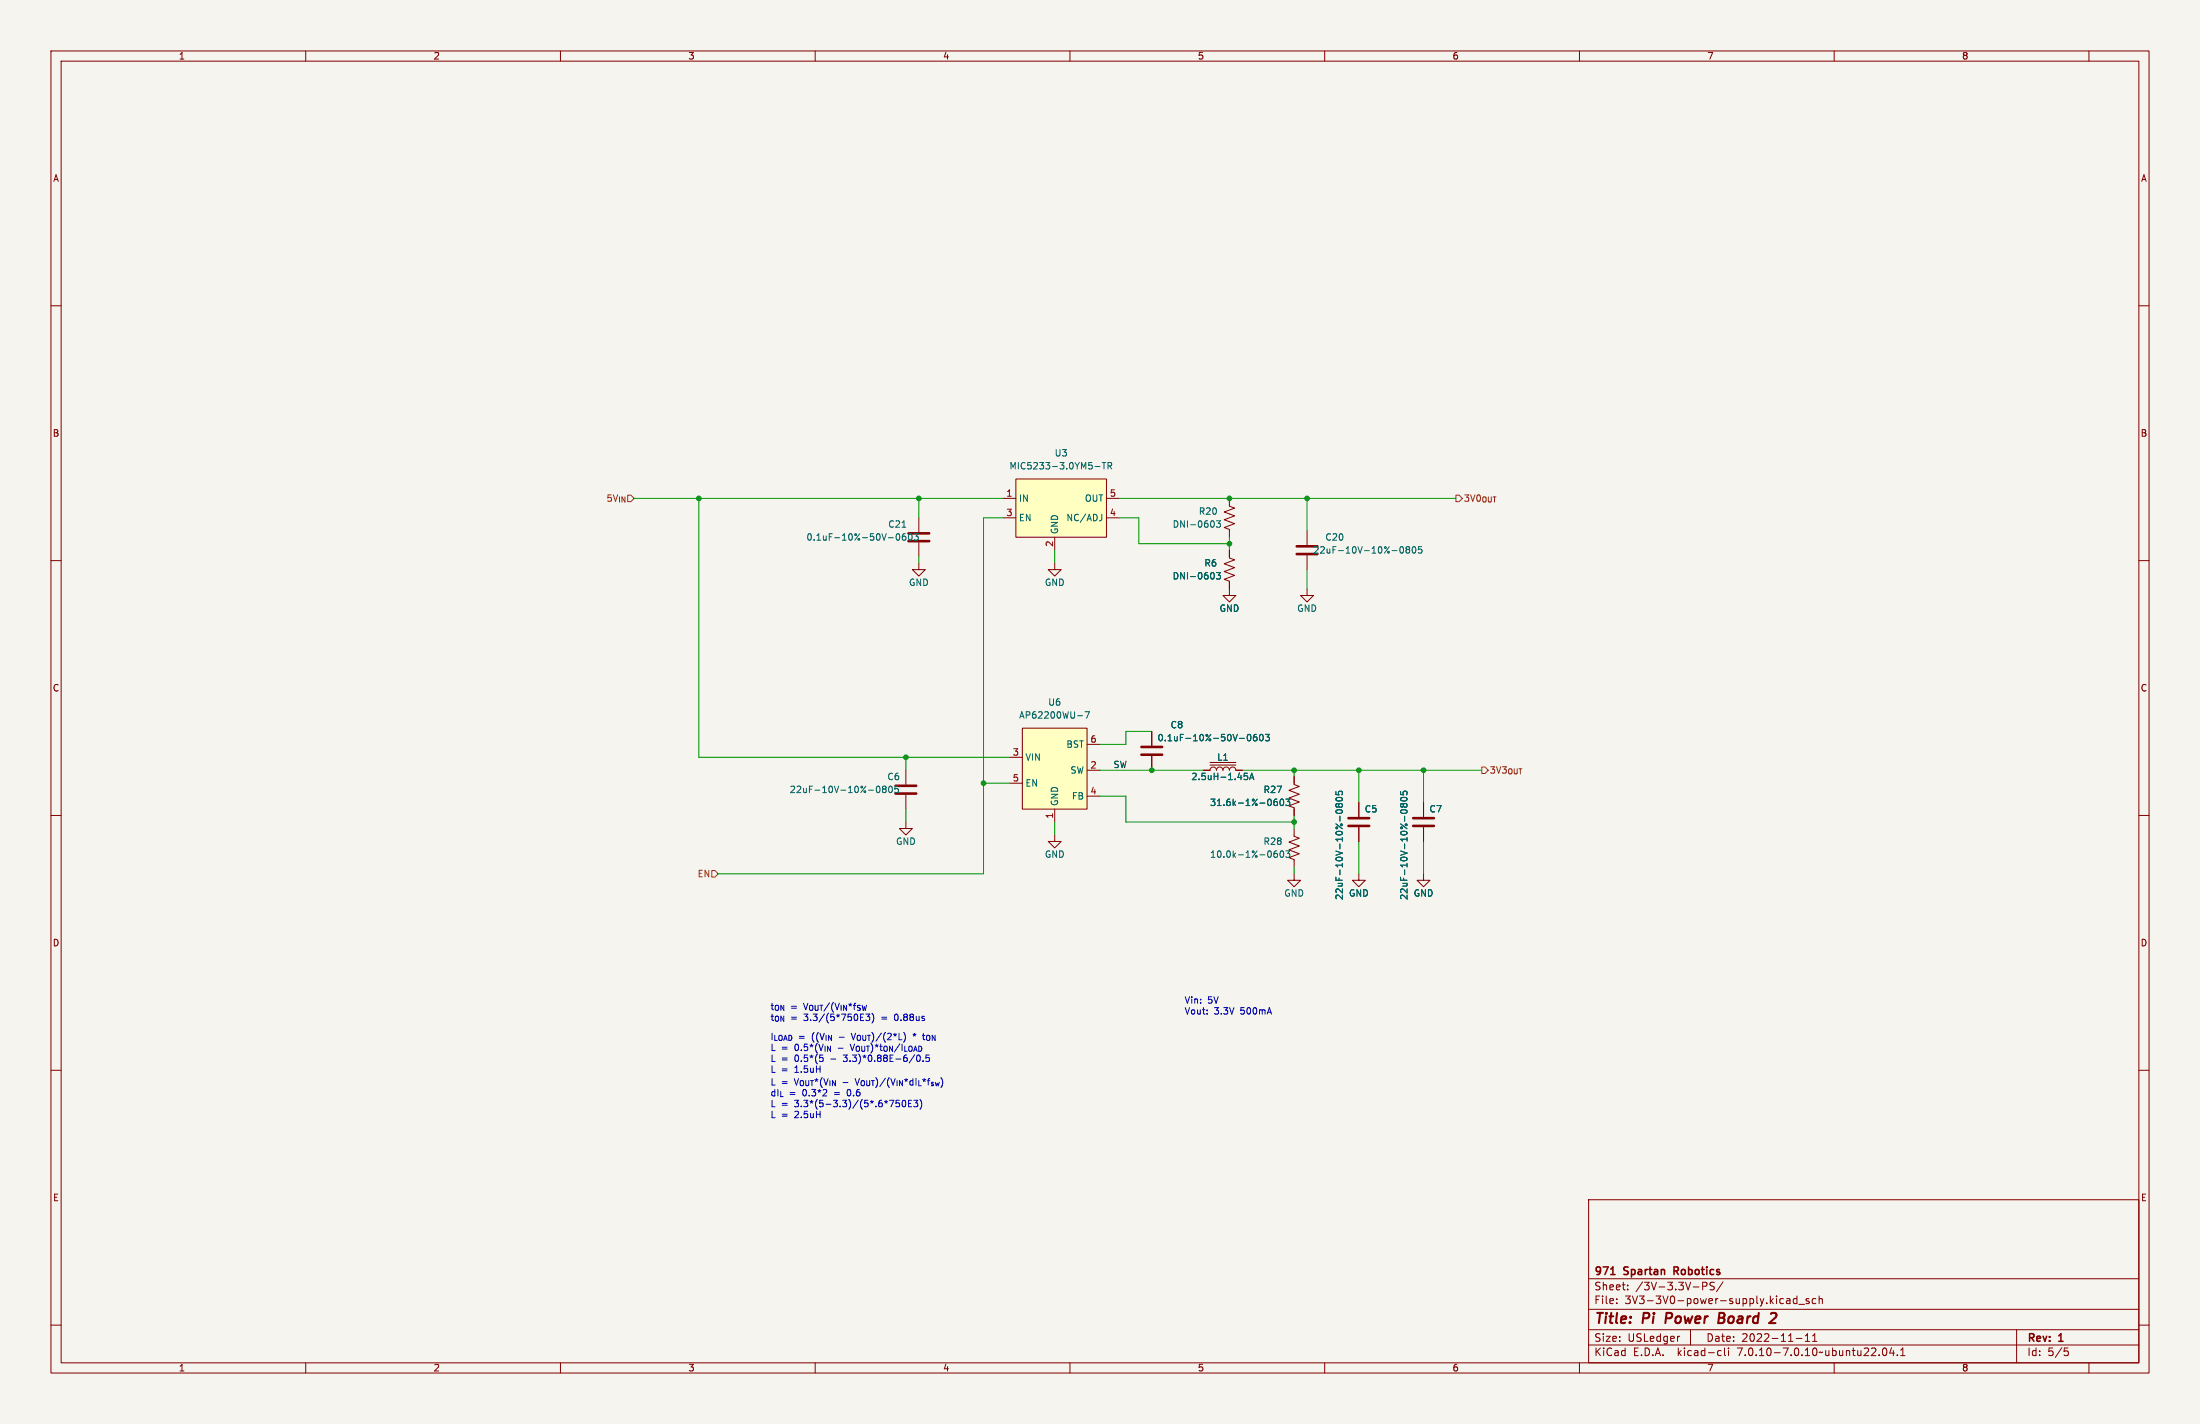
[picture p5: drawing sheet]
<svg xmlns="http://www.w3.org/2000/svg" width="432mm" height="279mm" viewBox="0 0 432 279" stroke-linecap="round" stroke-linejoin="round" font-family="sans-serif">
<path d="M0 0h431.8v279.4h-431.8z" fill="#f5f4ef" stroke="#f5f4ef" stroke-width=".2"/>
<g fill="none" stroke="#840000" stroke-width=".2">
<path d="M10 10h411.8v259.4h-411.8zM12 12h407.8v255.4h-407.8zM60 10v2M110 10v2M160 10v2M210 10v2M260 10v2M310 10v2M360 10v2M410 10v2M10 60h2M419.8 60h2"/>
<path d="M196.8 97.8h2.6M199.4 94h17.8v11.4h-17.8zM217.2 97.8h2.5M241.3 97.8v1.5l1 .4-2 .8 2 .7-2 .8 2 .7-2 .8 1 .4v1.5M10 110h2M180.3 110.5v1.3h1.3l-1.3 1.2-1.2-1.2h1.2M180.3 101.6v2.8M180.3 106.4v2.8M196.8 101.6h2.6M207 110.5v1.3h1.3l-1.3 1.2-1.3-1.2h1.3M207 105.4v2.6M217.2 101.6h2.5"/>
<path d="M241.3 108v1.5l1 .4-2 .7 2 .8-2 .7 2 .8-2 .8 1 .3v2.8h1.3l-1.3 1.3-1.3-1.3h1.3M256.5 115.6v1.2h1.3l-1.3 1.3-1.2-1.3h1.2M256.5 104.1v2.8M256.5 109v2.8M419.8 110h2M10 160h2M177.8 151.1v2.8M177.8 156v2.8M198.1 148.6h2.6M198.1 153.7h2.6M200.7 142.9h12.7v15.9h-12.7zM207 158.8v2.5"/>
<path d="M213.4 151.1h2.5M213.4 156.2h2.5M213.4 146.1h2.5M226.1 143.5v2.8M226.1 148.3v2.8M236.2 151.1h1.3a.64 .64 0 0 1 .6-.6 .64 .64 0 0 1 .7 .6 .64 .64 0 0 1 .6-.6 .64 .64 0 0 1 .6 .6 .64 .64 0 0 1 .7-.6 .64 .64 0 0 1 .6 .6 .64 .64 0 0 1 .6-.6 .64 .64 0 0 1 .7 .6h1.2M237.5 150.1h5.1M237.5 149.6h5.1M254 152.4v1.5l1 .4-2 .8 2 .7-2 .8 2 .8-2 .7 1 .4v1.5M266.7 157.5v2.8M279.4 157.5v2.8M419.8 160h2"/>
<path d="M177.8 161.3v1.3h1.3l-1.3 1.2-1.3-1.2h1.3M207 163.8v1.3h1.3l-1.3 1.3-1.3-1.3h1.3M254 162.6v1.5l1 .4-2 .7 2 .8-2 .8 2 .7-2 .8 1 .4v1.5M254 171.5v1.2h1.3l-1.3 1.3-1.3-1.3h1.3M266.7 171.5v1.2h1.3l-1.3 1.3-1.3-1.3h1.3M266.7 162.3v2.8M279.4 171.5v1.2h1.3l-1.3 1.3-1.3-1.3h1.3M279.4 162.3v2.8M10 210h2M419.8 210h2M311.8 235.4h108v32h-108zM10 260h2"/>
<path d="M311.8 256.9h108M311.8 250.9h108M317.3 255.6v.2M317.3 254.9v.1M319.5 252.9v.2M319.5 252.2v.1M334.2 252.4l.7-.1 .1-.2v-.4l-.2-.1h-.6v1.5M336.5 251.7l-.6-.1-.3 .3 .2 .3 .6 .3v.4l-.2 .2-.6-.1M338.2 251.5l-1.3 1.9M350.7 254.9h.6v.9M351.3 255.1l-.5 .1-.2 .2 .2 .4 .5-.1M352.7 254.9l-.4-.1-.3 .3 .1 .6h.6"/>
<path d="M352.7 254.3v1.5M353 255.9h1.2M355 254.9l-.3-.1-.2 .2v.2l.5 .2v.3h-.5M356.4 254.9l-.4-.1-.3 .3 .1 .6h.6M357 254.9l.3-.1 .3 .1 .1 .9M357 254.3v1.5M419.8 260h2M60 267.4v2M110 267.4v2M160 267.4v2M210 267.4v2M260 267.4v2"/>
<path d="M310 267.4v2M311.8 263.9h108M311.8 260.9h108M329.5 262.2h.2M331.8 260.9v3M337.4 265l.4 .1M337.8 265.9l-.4 .1M338.5 264.5v1.3l.2 .2M339.3 264.5v.1M339.3 265v1M352.5 262.6h1.2M354.3 263.2h.9"/>
<path d="M354.3 262.1l.5-.4v1.5M355.8 263.2h.8M355.8 262.1l.4-.4v1.5M360 267.4v2M368.8 265.8v.2M369.6 264.6l.2-.1a.8 .8 0 0 1 .5 .7 .8 .8 0 0 1-.5 .8l-.2-.2-.1-.4zM371.3 264.4l-.4 1.1h.9M371.6 265v1M372.4 265.8v.2M373 266h.9M373 264.9l.5-.4v1.5M395.8 260.9v6.5"/>
<path d="M405.2 264.5h.7M405.3 265.1h.4l.3 .2-.2 .6-.5 .1M410 267.4v2"/>
</g>
<path d="M327.1 257.6l-.2 2M337.4 258.6h.6M338 258.6l.3 .1M338.2 257.6h-.7l-.3 2 1-.1M338.2 258.5l-.2 .1M347.9 257.6l.6 .1 .2 .5-.2 .3-1.3 1.1h1.3" fill="none" stroke="#840000" stroke-width=".4"/>
<path d="M316.1 250.1h.9M328.6 249.4h.5M329.1 248.6h-.5v1.5" fill="none" stroke="#840000" stroke-width=".3"/>
<path d="M178.3 106.2h4.1M178.3 104.6h4.1M254.5 108.7h4.1M254.5 107.2h4.1M175.8 155.7h4M175.8 154.2h4M224 148.1h4.1M224 146.6h4.1M264.7 162.1h4M264.7 160.5h4M277.4 162.1h4M277.4 160.5h4" fill="none" stroke="#840000" stroke-width=".51"/>
<g fill="none" stroke="#006464" stroke-width=".2">
<path d="M214.9 91.5h1M216.3 90.7h.7M216.7 90.7v1.3M217.5 91.4h.6v-.5l-.6-.2v1.3M217.8 91.4l.4 .6M176 104.8l.2-.1a.68 .68 0 0 1 .4 .7 .68 .68 0 0 1-.4 .6l-.3-.5zM177.1 103.4h.7M177.7 104.7l-.4 .1-.1 .2-.1 .7 .2 .3 .5-.1v-.5l-.1-.1-.4-.1-.2 .2M178.4 104.8l.2-.1a.68 .68 0 0 1 .4 .7 .68 .68 0 0 1-.4 .6l-.3-.5zM179.4 104.7h.8l-.4 .5 .4 .1v.6l-.2 .1-.6-.1M216.3 100.9v.9l-.2 .3M238.1 102.2l.2 .5-.2 .7"/>
<path d="M238.1 112.4l.2 .4-.2 .7M238.8 102.2h.7l-.4 .5 .4 .1v.5l-.2 .1-.5-.1M238.8 112.3h.7l-.4 .5 .4 .1v.6l-.2 .1-.5-.1M274.9 107.4l.1-.1a.68 .68 0 0 1 .5 .6 .68 .68 0 0 1-.5 .6l-.3-.5zM276.2 107.8l-.2-.2 .2-.3h.4l.1 .2-.3 .3M276.2 107.8l-.2 .2v.4l.2 .1h.4l.1-.2v-.3l-.3-.2M276.2 107.8h.2M277.3 107.4l.2-.1a.68 .68 0 0 1 .4 .6 .68 .68 0 0 1-.4 .6l-.3-.5zM279 107.3h-.6v.6l.2-.2 .4 .1 .1 .2-.1 .4-.1 .1-.5-.1M213 139.6h.8l-.5 1.3M172.2 154.3l.1-.1a.68 .68 0 0 1 .4 .7 .68 .68 0 0 1-.4 .6 .84 .84 0 0 1-.1-1.2zM173.4 154.8l-.2-.2 .2-.4h.3l.2 .3-.2 .3"/>
<path d="M173.4 154.8l-.2 .2 .1 .4 .1 .1h.4l.1-.2v-.3l-.2-.2M173.4 154.8h.3M174.6 154.3l.1-.1a.68 .68 0 0 1 .5 .7 .68 .68 0 0 1-.5 .6 .84 .84 0 0 1-.1-1.2zM176.3 154.2h-.6l-.1 .7 .2-.2 .4 .1 .1 .2v.4l-.2 .1-.5-.1M211.5 140.4h1M244.2 151.7h.6M244.2 152.3l.5-.1 .2 .2-.1 .5h-.6M244.9 144.2l.2-.1a.68 .68 0 0 1 .4 .6 .68 .68 0 0 1-.4 .7l-.3-.5zM245.3 153l.4-1.3 .4 1.3M245.4 152.6h.6M246.6 144.1l-.4 .1-.1 .2-.1 .7 .2 .3 .5-.2v-.4l-.1-.2h-.4l-.2 .2M247.3 144.2l.2-.1a.68 .68 0 0 1 .5 .6 .68 .68 0 0 1-.5 .7l-.3-.5z"/>
<path d="M248.4 144.1h.7l-.4 .5 .4 .1v.5l-.2 .2-.5-.2M250.6 156.8l-.3 .1-.2 .2-.1 .7 .3 .3 .4-.2v-.4l-.1-.2h-.3l-.3 .2M251.4 156.9l.1-.1a.68 .68 0 0 1 .5 .6 .68 .68 0 0 1-.5 .7 .84 .84 0 0 1-.1-1.2zM252.4 156.8h.8l-.5 .5 .4 .1v.5l-.2 .2-.5-.2M262.2 155.3v.6l.6 .1-.1-.2v-.4l.2-.2 .4 .1 .2 .2-.2 .5M262.3 159a.75 .75 0 0 1 1.2 .3 .72 .72 0 0 1-1.3-.1zM262.3 156.6a.75 .75 0 0 1 1.2 .3 .72 .72 0 0 1-1.3-.1zM262.7 157.9l-.2-.2-.3 .2v.2l.2 .3 .3-.3M262.7 157.9l.3-.2h.3l.2 .2v.2l-.3 .3-.3-.1-.2-.2M262.7 157.9v.2M274.9 155.3v.6l.6 .1-.1-.2v-.4l.2-.2 .4 .1 .2 .2-.2 .5M275 156.6a.75 .75 0 0 1 1.2 .3 .72 .72 0 0 1-1.3-.1z"/>
<path d="M275 159a.75 .75 0 0 1 1.2 .3 .72 .72 0 0 1-1.3-.1zM275.4 157.9l-.2-.2-.3 .2v.2l.2 .3 .3-.3M275.4 157.9l.3-.2h.3l.2 .2v.2l-.3 .3-.3-.1-.2-.2M275.4 157.9v.2M250.6 166.9l-.3 .1-.2 .3-.1 .7 .3 .2 .4-.1v-.4l-.1-.2-.3-.1-.3 .3M251.4 167l.1-.1a.68 .68 0 0 1 .5 .7 .68 .68 0 0 1-.5 .6 .84 .84 0 0 1-.1-1.2zM252.4 166.9h.8l-.5 .5 .4 .2v.5l-.2 .1-.5-.1"/>
</g>
<g fill="#ffffc2" stroke="#ffffc2" stroke-width=".2">
<path d="M200.7 142.9h12.7v15.9h-12.7z"/>
<path d="M199.4 94h17.8v11.4h-17.8z"/>
</g>
<path d="M285.7 97.2h.7l.6 .6-.6 .6h-.7zM290.8 150.5h.7l.6 .6-.6 .7h-.7zM139.7 170.8h.6l.7 .7-.7 .6h-.6z" fill="none" stroke="#725600" stroke-width=".2"/>
<g fill="none" stroke="#0000c2" stroke-width=".2">
<path d="M168.9 199.6h.4M170.7 199l-.4 .5 .4 .1v.5l-.2 .1-.6-.1M171.4 199.2a1.48 1.48 0 0 1-.3 1.5M161.3 207.5l.3 .2v.3l-.3 .3M166.9 204.9l.4 1.2M167.1 202.7l.4 1.3M168.9 200.2h.6M176.5 215.9h-.6l-.1 .6 .2-.1h.4l.2 .2-.1 .4-.2 .2-.5-.2M177.2 216l.2-.1a.68 .68 0 0 1 .4 .6 .68 .68 0 0 1-.4 .7 .84 .84 0 0 1-.2-1.2zM178.3 216.5h.4M178.9 215.9h-.6v1.3h.6M179.4 215.9h.7l-.4 .5 .4 .1v.5l-.2 .2-.5-.2"/>
<path d="M179.5 206.9l-1.1 1.7M180 207.2l-.1 .6 .3 .5 .4-.3v-.8M180.6 215.7a1.46 1.46 0 0 1 0 1.9M181 203.2h.5M181.2 208.2v.1M181.2 202.7v1.1l.3 .2M181.8 207l-.1 .6 .2-.1h.4l.1 .5-.2 .3-.5-.1"/>
</g>
<g fill="none" stroke="#009600" stroke-width=".2">
<path d="M124.5 97.8h72.3M137.2 97.8v50.8h60.9M180.3 97.8v3.8M219.7 97.8h66M256.5 97.8v6.3M180.3 109.2v1.3M196.8 101.6h-3.8v69.9h-52M207 108v2.5M219.7 101.6h3.8v5.1h17.8M241.3 105.4v2.6M256.5 111.8v3.8M177.8 148.6v2.5"/>
<path d="M177.8 158.8v2.5M193 153.7h5.1M215.9 151.1h20.3M215.9 156.2h5.1v5.1h33M226.1 143.5h-5.1v2.6h-5.1M243.8 151.1h47M254 151.1v1.3M266.7 151.1v6.4M279.4 151.1v6.4M207 161.3v2.5M254 160v2.6M254 170.2v1.3"/>
<path d="M266.7 165.1v6.4M279.4 165.1v6.4"/>
</g>
<g fill="#009600" stroke="#009600" stroke-width=".2">
<circle cx="256.5" cy="97.8" r=".46"/>
<circle cx="279.4" cy="151.1" r=".46"/>
<circle cx="241.3" cy="106.7" r=".46"/>
<circle cx="241.3" cy="97.8" r=".46"/>
<circle cx="177.8" cy="148.6" r=".46"/>
<circle cx="180.3" cy="97.8" r=".46"/>
<circle cx="137.2" cy="97.8" r=".46"/>
<circle cx="193" cy="153.7" r=".46"/>
<circle cx="266.7" cy="151.1" r=".46"/>
<circle cx="254" cy="151.1" r=".46"/>
<circle cx="226.1" cy="151.1" r=".46"/>
<circle cx="254" cy="161.3" r=".46"/>
</g>
<g font-size="2.8" fill="#840000">
<text x="312.8" y="260.3">Title:</text>
<text x="322.5" y="260.3">Pi</text>
<text x="327.7" y="260.3">Power</text>
<text x="338.9" y="260.3">Board</text>
</g>
<g font-size="2.1" fill="#840000">
<text x="312.8" y="250.6">971</text>
<text x="318.8" y="250.6">Spartan</text>
<text x="329.2" y="250.6">Robotics</text>
<text x="312.8" y="256.1">File:</text>
<text x="312.8" y="253.4">Sheet:</text>
<text x="318.9" y="256.1">3V3-3V0-power-supply.kicad_sch</text>
<text x="321" y="253.4">/3V-3.3V-PS/</text>
<text x="312.8" y="263.5">Size:</text>
<text x="319.5" y="263.5">USLedger</text>
<text x="334.8" y="263.5">Date:</text>
<text x="341.8" y="263.5">2022-11-11</text>
<text x="397.8" y="263.7">Rev:</text>
<text x="404.2" y="263.7">1</text>
<text x="312.8" y="266.3">KiCad</text>
<text x="320.5" y="266.3">E.D.A.</text>
<text x="329.4" y="266.3">kicad-cli</text>
<text x="341.3" y="266.3">7.0.10-7.0.10~ubuntu22.04.1</text>
<text x="397.8" y="266.3">Id:</text>
<text x="401.9" y="266.3">5/5</text>
</g>
<g font-size="1.8" fill="#840000">
<text x="35" y="11.9">1</text>
<text x="85" y="11.9">2</text>
<text x="135" y="11.9">3</text>
<text x="185" y="11.9">4</text>
<text x="235" y="11.9">5</text>
<text x="285" y="11.9">6</text>
<text x="335" y="11.9">7</text>
<text x="385" y="11.9">8</text>
<text x="10.3" y="35.9">A</text>
<text x="420.1" y="35.9">A</text>
<text x="10.3" y="85.9">B</text>
<text x="420.1" y="85.9">B</text>
<text x="10.3" y="135.9">C</text>
<text x="420.1" y="135.9">C</text>
<text x="10.3" y="185.9">D</text>
<text x="420.1" y="185.9">D</text>
<text x="10.3" y="235.9">E</text>
<text x="420.1" y="235.9">E</text>
<text x="35" y="269.3">1</text>
<text x="85" y="269.3">2</text>
<text x="135" y="269.3">3</text>
<text x="185" y="269.3">4</text>
<text x="235" y="269.3">5</text>
<text x="285" y="269.3">6</text>
<text x="335" y="269.3">7</text>
<text x="385" y="269.3">8</text>
</g>
<g font-size="1.8" fill="#006464">
<text x="206.9" y="89.8">U3</text>
<text x="198" y="92.3">MIC5233-3.0YM5-TR</text>
<text x="199.9" y="98.7">IN</text>
<text x="212.8" y="98.7">OUT</text>
<text x="235.2" y="101.2">R20</text>
<text x="158.2" y="106.3">0.1uF-10%-50V-0603</text>
<text x="174.2" y="103.7">C21</text>
<text x="199.9" y="102.5">EN</text>
<text x="207.9" y="104.9" transform="rotate(-90 207.9 104.9)">GND</text>
<text x="209.2" y="102.5">NC/ADJ</text>
<text x="230.1" y="103.7">DNI-0603</text>
<text x="260" y="106.3">C20</text>
<text x="230.1" y="113.9">DNI-0603</text>
<text x="236.3" y="111.4">R6</text>
<text x="257.7" y="108.8">22uF-10V-10%-0805</text>
<text x="178.3" y="115.2">GND</text>
<text x="205" y="115.2">GND</text>
<text x="239.3" y="120.2">GND</text>
<text x="254.5" y="120.2">GND</text>
<text x="199.9" y="141.2">AP62200WU-7</text>
<text x="205.6" y="138.7">U6</text>
<text x="229.7" y="143.1">C8</text>
<text x="201.2" y="149.5">VIN</text>
<text x="209.2" y="146.9">BST</text>
<text x="227.1" y="145.6">0.1uF-10%-50V-0603</text>
<text x="238.8" y="149.5">L1</text>
<text x="154.9" y="155.8">22uF-10V-10%-0805</text>
<text x="174.1" y="153.3">C6</text>
<text x="201.2" y="154.5">EN</text>
<text x="210" y="152">SW</text>
<text x="233.7" y="153.3">2.5uH-1.45A</text>
<text x="247.9" y="155.8">R27</text>
<text x="207.9" y="158.2" transform="rotate(-90 207.9 158.2)">GND</text>
<text x="210.3" y="157.1">FB</text>
<text x="237.4" y="158.3">31.6k-1%-0603</text>
<text x="267.8" y="159.6">C5</text>
<text x="280.5" y="159.6">C7</text>
<text x="175.8" y="166">GND</text>
<text x="247.9" y="166">R28</text>
<text x="205" y="168.5">GND</text>
<text x="237.4" y="168.5">10.0k-1%-0603</text>
<text x="252" y="176.1">GND</text>
<text x="263.8" y="176.7" transform="rotate(-90 263.8 176.7)">22uF-10V-10%-0805</text>
<text x="264.7" y="176.1">GND</text>
<text x="276.5" y="176.7" transform="rotate(-90 276.5 176.7)">22uF-10V-10%-0805</text>
<text x="277.4" y="176.1">GND</text>
</g>
<g font-size="1.8" fill="#725600">
<text x="118.9" y="98.7">5V_{IN}</text>
<text x="287.2" y="98.7">3V0_{OUT}</text>
<text x="292.3" y="152">3V3_{OUT}</text>
<text x="136.8" y="172.3">EN</text>
</g>
<g font-size="1.8" fill="#a90000">
<text x="197.4" y="97.5">1</text>
<text x="197.4" y="101.3">3</text>
<text x="217.7" y="101.3">4</text>
<text x="217.7" y="97.5">5</text>
<text x="206.8" y="107.4" transform="rotate(-90 206.8 107.4)">2</text>
<text x="198.7" y="148.3">3</text>
<text x="213.9" y="145.8">6</text>
<text x="198.7" y="153.4">5</text>
<text x="213.9" y="150.9">2</text>
<text x="213.9" y="156">4</text>
<text x="206.8" y="160.7" transform="rotate(-90 206.8 160.7)">1</text>
</g>
<text font-size="1.8" fill="#0f0f0f" x="218.4" y="150.8">SW</text>
<g font-size="1.8" fill="#0000c2">
<text x="232.4" y="197">Vin:</text>
<text x="237" y="197">5V</text>
<text x="151.1" y="198.3">t_{ON}</text>
<text x="151.1" y="200.4">t_{ON}</text>
<text x="155.2" y="198.3">=</text>
<text x="155.2" y="200.4">=</text>
<text x="157.9" y="198.3">V_{OUT}/(V_{IN}*f_{SW}</text>
<text x="157.9" y="200.4">3.3/(5*750E3)</text>
<text x="173.3" y="200.4">=</text>
<text x="176" y="200.4">0.88us</text>
<text x="232.4" y="199.1">Vout:</text>
<text x="238.3" y="199.1">3.3V</text>
<text x="243.6" y="199.1">500mA</text>
<text x="151.1" y="204.2">I_{LOAD} ((V_{IN}-</text>
<text x="151.1" y="206.3">L =</text>
<text x="151.1" y="208.4">L =</text>
<text x="156.1" y="206.3">0.5*(V_{IN}-</text>
<text x="156.1" y="208.4">0.5*(5</text>
<text x="156.7" y="204.2">=</text>
<text x="163.3" y="208.4">-</text>
<text x="166" y="208.4">3.3)*0.88E-6/0.5</text>
<text x="167.5" y="206.3">V_{OUT})*t_{ON}/I_{LOAD}</text>
<text x="167.7" y="204.2">V_{OUT})/(2*L)*</text>
<text x="182" y="204.2">t_{ON}</text>
<text x="151.1" y="210.6">L =</text>
<text x="151.1" y="213.1">L =</text>
<text x="151.1" y="215.2">dI_{L}</text>
<text x="154.9" y="215.2">=</text>
<text x="156.1" y="210.6">1.5uH</text>
<text x="156.1" y="213.1">V_{OUT}*(V_{IN}</text>
<text x="157.6" y="215.2">0.3*2</text>
<text x="164" y="215.2">=</text>
<text x="165.7" y="213.1">-</text>
<text x="166.7" y="215.2">0.6</text>
<text x="168.4" y="213.1">V_{OUT})/(V_{IN}*dI_{L}*f_{sw})</text>
<text x="151.1" y="217.3">L =</text>
<text x="151.1" y="219.5">L =</text>
<text x="156.1" y="217.3">3.3*(5-3.3)/(5*.6*750E3)</text>
<text x="156.1" y="219.5">2.5uH</text>
</g>
</svg>
